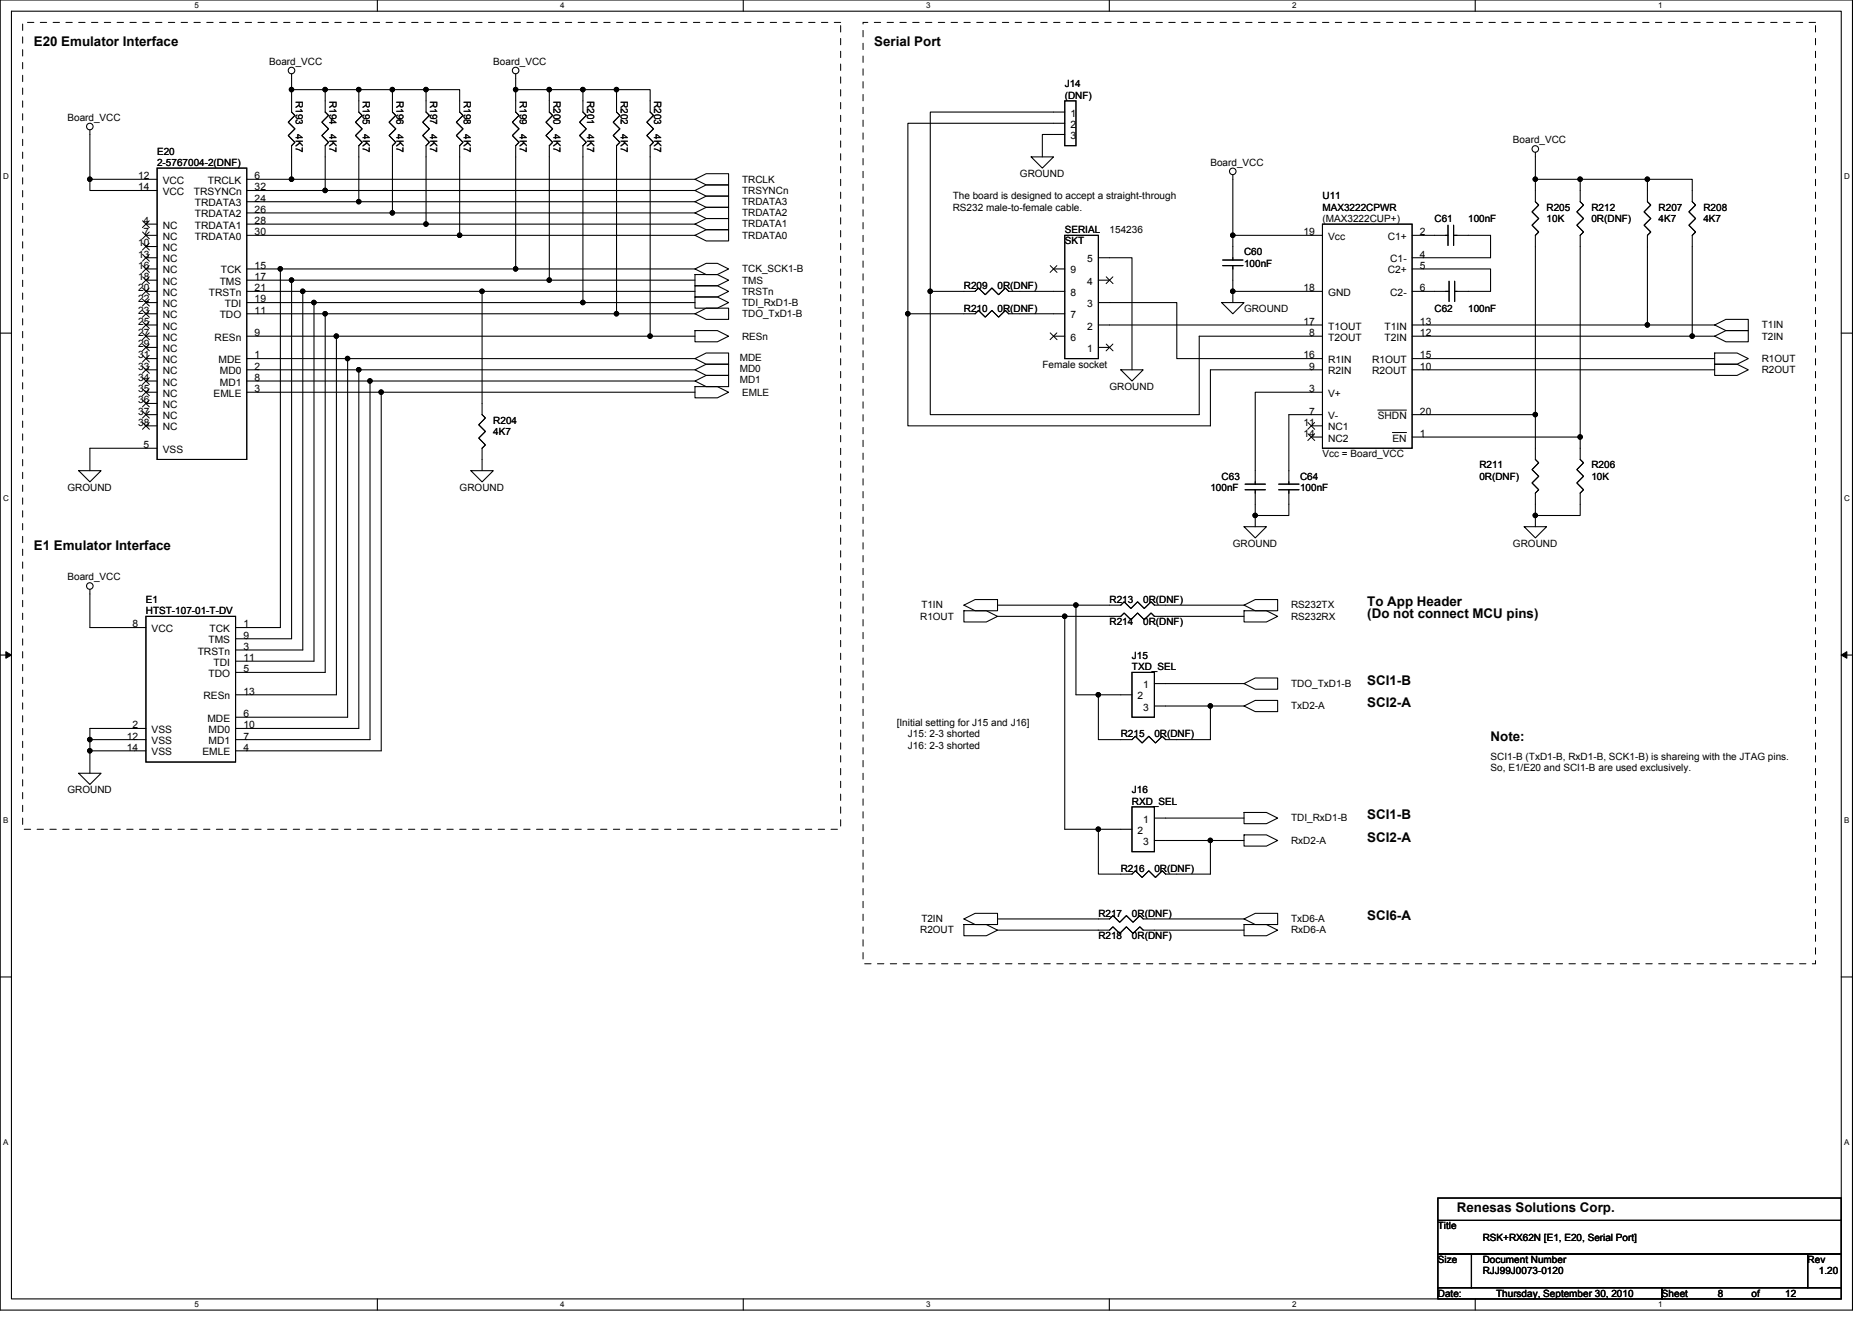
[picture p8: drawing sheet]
<svg xmlns="http://www.w3.org/2000/svg" width="297mm" height="210mm" viewBox="0 0 297 210" stroke-linecap="round" stroke-linejoin="round" font-family="sans-serif">
<path d="M0 0h293.9v207.9h-293.9zM1.8 1.8h290.4v204.3h-290.4z" fill="none" stroke="#000" stroke-width=".17"/>
<g fill="#fff">
<path d="M30.8 .2h.7v1.4h-.7z"/>
<path d="M30.8 206.3h.7v1.4h-.7z"/>
</g>
<path d="M59.9 0v1.8M59.9 206.1v1.8" fill="none" stroke="#000" stroke-width=".17"/>
<g fill="#fff">
<path d="M88.9 .2h.7v1.4h-.7z"/>
<path d="M88.9 206.3h.7v1.4h-.7z"/>
</g>
<path d="M117.9 0v1.8M117.9 206.1v1.8" fill="none" stroke="#000" stroke-width=".17"/>
<g fill="#fff">
<path d="M147 .2h.7v1.4h-.7z"/>
<path d="M147 206.3h.7v1.4h-.7z"/>
</g>
<path d="M176 0v1.8M176 206.1v1.8" fill="none" stroke="#000" stroke-width=".17"/>
<g fill="#fff">
<path d="M205 .2h.7v1.4h-.7z"/>
<path d="M205 206.3h.7v1.4h-.7z"/>
</g>
<path d="M234.1 0v1.8M234.1 206.1v1.8" fill="none" stroke="#000" stroke-width=".17"/>
<g fill="#fff">
<path d="M263.1 .2h.7v1.4h-.7z"/>
<path d="M263.1 206.3h.7v1.4h-.7z"/>
<path d="M.5 27.3h.9v1.4h-.9z"/>
<path d="M292.6 27.3h.9v1.4h-.9z"/>
<path d="M.5 78.4h.9v1.4h-.9z"/>
<path d="M292.6 78.4h.9v1.4h-.9z"/>
</g>
<path d="M0 52.9h1.8M292.2 52.9h1.7" fill="none" stroke="#000" stroke-width=".17"/>
<g fill="#fff">
<path d="M.5 129.5h.8v1.4h-.8z"/>
<path d="M292.6 129.5h.9v1.4h-.9z"/>
</g>
<path d="M0 103.9h1.8M292.2 103.9h1.7" fill="none" stroke="#000" stroke-width=".17"/>
<path d="M.9 103.4l.9 .5-.9 .5zM292.2 103.9l.8-.5v1z" fill="#000" stroke="#000" stroke-width=".16"/>
<g fill="#fff">
<path d="M.5 180.5h.8v1.4h-.8z"/>
<path d="M292.6 180.5h.9v1.4h-.9z"/>
</g>
<g fill="none" stroke="#000" stroke-width=".17">
<path d="M46.3 14.2h5.3v3.6l.5 .5-1 1.1 1 1-1 1.1 1 1.1-.5 .5v7.1h-12.4M46.3 14.2v3.6l.5 .5-1.1 1.1 1.1 1-1.1 1.1 1.1 1.1-.5 .5v5.3h-7.1M46.3 11.7v2.5M51.6 14.2h5.3M56.9 14.2h5.4M56.9 14.2v3.6l.6 .5-1.1 1.1 1.1 1-1.1 1.1 1.1 1.1-.6 .5v8.9h-17.7M62.3 14.2h5.3M62.3 14.2v3.6l.5 .5-1.1 1.1 1.1 1-1.1 1.1 1.1 1.1-.5 .5v10.7h-23.1M67.6 14.2v3.6l.5 .5-1 1.1 1 1-1 1.1 1 1.1-.5 .5v12.5h-28.4M67.6 14.2h5.3v3.6l.6 .5-1.1 1.1 1.1 1-1.1 1.1 1.1 1.1-.6 .5v14.2h-33.7M81.8 14.2v3.6l.6 .5-1.1 1.1 1.1 1-1.1 1.1 1.1 1.1-.6 .5v19.6h-37.3M81.8 14.2h5.4"/>
<path d="M81.8 11.7v2.5M87.2 14.2v3.6l.5 .5-1.1 1.1 1.1 1-1.1 1.1 1.1 1.1-.5 .5v21.3h-40.9M87.2 14.2h5.3v3.6l.5 .5-1 1.1 1 1-1 1.1 1 1.1-.5 .5v24.9h-42.7M92.5 14.2h5.3M97.8 14.2h5.4v3.6l.5 .5-1.1 1.1 1.1 1-1.1 1.1 1.1 1.1-.5 .5v30.2h-49.8M97.8 14.2v3.6l.6 .5-1.1 1.1 1.1 1-1.1 1.1 1.1 1.1-.6 .5v26.7h-46.2M168.9 16h1.8v7.1h-1.8zM168.9 17.8h-21.3v28.4h7.1l.6-.5 1 1.1 1.1-1.1 1.1 1.1 1-1.1 .6 .5h8.8M168.9 19.6h-24.8v30.2M14.3 28.4v1.8h10.6M14.3 20.6v7.8M23.2 35.6h1.7"/>
<path d="M23.2 37.3h1.7M23.2 39.1h1.7M24.9 26.7h14.3v46.2h-14.3zM24.9 28.4h-10.6M46.3 28.4h64M51.6 30.2h58.7M56.9 32h53.4M62.3 33.8h48M67.6 35.6h42.7M72.9 37.3h37.4M110.3 28.4l1.8-.8h3.5v1.7h-3.5zM110.3 30.2l1.8-.9h3.5v1.8h-3.5z"/>
<path d="M110.3 32l1.8-.9h3.5v1.8h-3.5zM110.3 33.8l1.8-.9h3.5v1.8h-3.5zM110.3 35.6l1.8-.9h3.5v1.7h-3.5zM110.3 37.3l1.8-.9h3.5v1.8h-3.5zM163.6 24.9h3.6l-1.8 1.8zM168.9 37.3h5.4v19.6h-5.4zM168.9 21.3h-3.5v3.6M195.6 37.3v4M195.6 27.7v9.6M195.6 37.3h14.2M209.8 35.6h14.3v35.5h-14.3zM224.1 37.3h5.7"/>
<path d="M229.8 35.7v3.2M230.6 37.3h5.9v3.6h-12.4M230.6 35.7v3.2M243.6 28.4v3.6l.6 .5-1.1 1.1 1.1 1.1-1.1 1 1.1 1.1-.6 .5v28.5h-19.5M243.6 24.2v4.2h7.1v3.6l.6 .5-1.1 1.1 1.1 1.1-1.1 1 1.1 1.1-.6 .5v32M250.7 28.4h10.7v3.6l.5 .5-1 1.1 1 1.1-1 1 1 1.1-.5 .5v14.3M261.4 28.4h7.1v3.6l.5 .5-1 1.1 1 1.1-1 1 1 1.1-.5 .5v16h-44.4M23.2 49.8h1.7M23.2 46.2h1.7M23.2 40.9h1.7M23.2 42.7h1.7M23.2 44.4h1.7"/>
<path d="M23.2 48h1.7M23.2 51.6h1.7M23.2 53.3h1.7M23.2 55.1h1.7M23.2 56.9h1.7M23.2 58.7h1.7M39.2 42.7h5.3v56.9h-7.1M39.2 44.4l7.1 .1v56.8h-8.9M39.2 46.2h8.8v56.9h-10.6M39.2 48h10.6M39.2 49.8h12.4M39.2 56.9h16"/>
<path d="M39.2 53.3h14.2M48 46.2h28.5M49.8 48v56.9h-12.4M51.6 49.8v56.9h-14.2M53.4 53.3v56.9h-16M55.2 56.9h55.1M55.2 56.9v56.9h-17.8M56.9 58.7h-17.7M56.9 58.7v56.9h-19.5M56.9 58.7h53.4M76.5 46.2v19.6l.5 .5-1 1.1 1 1.1-1 1 1 1.1-.5 .5v3.6M76.5 46.2h33.8"/>
<path d="M81.8 42.7h28.5M87.2 44.4h23.1M92.5 48h17.8M97.8 49.8h12.5M103.2 53.3h7.1M110.3 56.9l1.8-.9h3.5v1.8h-3.5zM110.3 58.7l1.8-.9h3.5v1.8h-3.5zM110.3 52.5h3.5l1.8 .8-1.8 .9h-3.5zM110.3 43.6h3.5l1.8 .9-1.8 .8h-3.5zM110.3 45.3h3.5l1.8 .9-1.8 .9h-3.5zM110.3 49.8l1.8-.9h3.5v1.8h-3.5zM110.3 47.1h3.5l1.8 .9-1.8 .9h-3.5z"/>
<path d="M110.3 42.7l1.8-.9h1.7l1.8 .9-1.8 .9h-1.7zM144.1 49.8h10.6l.6-.5 1 1 1.1-1 1.1 1 1-1 .6 .5h8.8M144.1 49.8v17.8h48v-8.9h17.7M147.6 46.2v19.6h42.7v-12.5h19.5M167.2 42.7h1.7M167.2 53.3h1.7M174.3 40.9h5.3v17.8M174.3 51.6h35.5M174.3 48h12.4v8.9h23.1M174.3 44.4h1.8M174.3 55.1h1.8M177.8 58.7h3.6l-1.8 1.8z"/>
<path d="M193.8 48h3.6l-1.8 1.8zM194 42.1h3.2M194 41.3h3.2M195.6 42.1v4.1M195.6 46.2v1.8M195.6 46.2h14.2M224.1 46.2h5.8M224.1 42.7h12.4v3.5h-5.7M224.1 51.6h37.3M224.1 56.9h48M229.9 44.6v3.2M230.8 44.6v3.2"/>
<path d="M261.4 51.6h10.7M268.5 53.3h3.6M272.1 51.6l1.8-.9h3.5v1.8h-3.5zM272.1 53.3l1.8-.8h3.5v1.7h-3.5zM272.1 56h3.5l1.8 .9-1.8 .9h-3.5zM272.1 57.8h3.5l1.8 .9-1.8 .9h-3.5zM272.1 58.7h-48M12.5 74.7h3.5l-1.7 1.8zM23.2 67.6h1.7M23.2 65.8h1.7M23.2 64h1.7M23.2 62.2h1.7"/>
<path d="M23.2 60.5h1.7M24.9 71.1h-10.6v3.6M39.2 60.5h19.5M58.7 60.5h51.6M58.7 60.5v56.8h-21.3M60.5 62.2v56.9h-23.1M60.5 62.2h49.8M60.5 62.2h-21.3M74.7 74.7h3.6l-1.8 1.8zM110.3 60.5l1.8-.9h3.5v1.7h-3.5zM110.3 61.3h3.5l1.8 .9-1.8 .9h-3.5zM197.6 77.7h3.2"/>
<path d="M197.6 76.8h3.2M199.2 77.7v4.1M202.9 77.7h3.2M202.9 76.8h3.2M204.5 77.7v4.1h-5.3M208.1 67.6h1.7M208.1 69.3h1.7M209.8 65.8h-5.3v11M209.8 62.2h-10.6v14.6M224.1 69.3h26.6v3.6l.6 .5-1.1 1.1 1.1 1.1-1.1 1 1.1 1.1-.6 .5v3.6h-7.1v1.8M243.6 65.8v5.3M243.6 71.1v1.8l.6 .5-1.1 1.1 1.1 1.1-1.1 1 1.1 1.1-.6 .5v3.6"/>
<path d="M14.3 93.5v6.1h8.9M23.2 97.8h14.2v23.1h-14.2zM152.9 96l1.8-.9h3.6v1.8h-3.6zM152.9 96.9h3.6l1.8 .9-1.8 .9h-3.6zM158.3 97.8h10.6M158.3 96h12.4M168.9 97.8h8.9l.6-.5 1 1 1.1-1 1.1 1 1-1 .6 .5h14.2M168.9 97.8v33.8h5.4M170.7 96v14.2h3.6M170.7 96h7.1l.6-.5 1 1 1.1-1 1.1 1 1-1 .6 .5h14.2M197.4 96l1.8-.9h3.5v1.8h-3.5zM197.4 96.9h3.6l1.7 .9-1.7 .9h-3.6z"/>
<path d="M197.4 83.6h3.6l-1.8 1.7zM199.2 81.8v1.8M241.8 83.6h3.6l-1.8 1.7zM14.3 117.3h8.9M14.3 119.1h8.9M14.3 117.3v1.8M14.3 119.1v3.6M23.2 115.6h-8.9v1.7M174.3 110.2h5.3M174.3 110.2v7.1h5.3l.5-.5 1.1 1.1 1.1-1.1 1 1.1 1.1-1.1 .6 .5h7.1v-5.3M179.6 106.7h3.6v7.1h-3.6zM183.2 108.5h14.2"/>
<path d="M183.2 112h8.9M192.1 112h5.3M197.4 108.5l1.8-.9h3.5v1.7h-3.5zM197.4 112l1.8-.9h3.5v1.8h-3.5zM12.5 122.7h3.5l-1.7 1.8zM174.3 131.6h5.3M174.3 131.6v7.1h5.3l.5-.5 1.1 1 1.1-1 1 1 1.1-1 .6 .5h7.1v-5.4M179.6 128h3.6v7.1h-3.6zM183.2 133.3h8.9M192.1 133.3h5.3M197.4 129.8h-14.2M197.4 128.9h3.6l1.7 .9-1.7 .9h-3.6z"/>
<path d="M197.4 132.5h3.6l1.7 .9-1.7 .8h-3.6zM0 155h1.8M152.9 145.8l1.8-.9h3.6v1.8h-3.6zM152.9 146.7h3.6l1.8 .9-1.8 .9h-3.6zM158.3 145.8h17.8l.5-.5 1.1 1 1-1 1.1 1 1.1-1 .5 .5h16M158.3 147.6h17.8l.5-.6 1.1 1.1 1-1.1 1.1 1.1 1.1-1.1 .5 .6h16M197.4 145.8l1.8-.9h3.5v1.8h-3.5zM197.4 146.7h3.6l1.7 .9-1.7 .9h-3.6zM292.2 155h1.7M228.2 190.1h64v3.5h-64zM228.2 193.6h64v5.4h-64zM228.2 199h5.3v5.3h-5.3z"/>
<path d="M233.5 199h53.3v5.3h-53.3zM286.8 199h5.4v5.3h-5.4zM228.2 204.3h35.5v1.8h-35.5zM263.7 204.3h28.5v1.8h-28.5z"/>
<circle cx="46.3" cy="11.2" r=".52"/>
<circle cx="81.8" cy="11.2" r=".52"/>
<circle cx="14.2" cy="20.1" r=".52"/>
<circle cx="195.6" cy="27.2" r=".52"/>
<circle cx="243.6" cy="23.6" r=".52"/>
<circle cx="14.2" cy="93" r=".52"/>
</g>
<g fill="#000" stroke="#000" stroke-width=".17">
<circle cx="46.3" cy="14.2" r=".35"/>
<circle cx="51.6" cy="14.2" r=".35"/>
<circle cx="56.9" cy="14.2" r=".35"/>
<circle cx="62.3" cy="14.2" r=".35"/>
<circle cx="67.6" cy="14.2" r=".35"/>
<circle cx="81.8" cy="14.2" r=".35"/>
<circle cx="87.1" cy="14.2" r=".35"/>
<circle cx="92.5" cy="14.2" r=".35"/>
<circle cx="97.8" cy="14.2" r=".35"/>
<circle cx="14.3" cy="28.4" r=".35"/>
<circle cx="46.3" cy="28.4" r=".35"/>
<circle cx="51.6" cy="30.2" r=".35"/>
<circle cx="56.9" cy="32" r=".35"/>
<circle cx="62.3" cy="33.8" r=".35"/>
<circle cx="67.6" cy="35.5" r=".35"/>
<circle cx="72.9" cy="37.3" r=".35"/>
<circle cx="195.6" cy="37.3" r=".35"/>
<circle cx="243.6" cy="28.4" r=".35"/>
<circle cx="250.7" cy="28.4" r=".35"/>
<circle cx="261.4" cy="28.4" r=".35"/>
<circle cx="44.5" cy="42.7" r=".35"/>
<circle cx="46.3" cy="44.4" r=".35"/>
<circle cx="48" cy="46.2" r=".35"/>
<circle cx="49.8" cy="48" r=".35"/>
<circle cx="51.6" cy="49.8" r=".35"/>
<circle cx="53.4" cy="53.3" r=".35"/>
<circle cx="55.1" cy="56.9" r=".35"/>
<circle cx="56.9" cy="58.7" r=".35"/>
<circle cx="76.5" cy="46.2" r=".35"/>
<circle cx="81.8" cy="42.7" r=".35"/>
<circle cx="87.1" cy="44.4" r=".35"/>
<circle cx="92.5" cy="48" r=".35"/>
<circle cx="97.8" cy="49.8" r=".35"/>
<circle cx="103.2" cy="53.3" r=".35"/>
<circle cx="144" cy="49.8" r=".35"/>
<circle cx="147.6" cy="46.2" r=".35"/>
<circle cx="195.6" cy="46.2" r=".35"/>
<circle cx="261.4" cy="51.5" r=".35"/>
<circle cx="268.5" cy="53.3" r=".35"/>
<circle cx="58.7" cy="60.4" r=".35"/>
<circle cx="60.5" cy="62.2" r=".35"/>
<circle cx="243.6" cy="65.8" r=".35"/>
<circle cx="250.7" cy="69.3" r=".35"/>
<circle cx="168.9" cy="97.8" r=".35"/>
<circle cx="170.7" cy="96" r=".35"/>
<circle cx="199.2" cy="81.8" r=".35"/>
<circle cx="243.6" cy="81.8" r=".35"/>
<circle cx="14.3" cy="117.3" r=".35"/>
<circle cx="14.3" cy="119.1" r=".35"/>
<circle cx="174.3" cy="110.2" r=".35"/>
<circle cx="192.1" cy="112" r=".35"/>
<circle cx="174.3" cy="131.6" r=".35"/>
<circle cx="192.1" cy="133.3" r=".35"/>
</g>
<path d="M3.6 3.6h129.8v128h-129.8zM136.9 3.6h151.2v149.3h-151.2z" fill="none" stroke="#000" stroke-width=".16" stroke-dasharray="1 1 1 1 1 1 1 1"/>
<g fill="none" stroke="#000" stroke-width=".16">
<path d="M22.6 35l1.1 1.1M22.6 36.8l1.1 1.1M22.6 38.6l1.1 1.1M23.7 35l-1.1 1.1M23.7 36.8l-1.1 1.1M23.7 38.6l-1.1 1.1M22.6 40.4l1.1 1M22.6 42.1l1.1 1.1M22.6 43.9l1.1 1.1M22.6 45.7l1.1 1.1M22.6 47.5l1.1 1.1M22.6 49.3l1.1 1"/>
<path d="M22.6 51l1.1 1.1M22.6 52.8l1.1 1.1M22.6 54.6l1.1 1.1M22.6 56.4l1.1 1M22.6 58.1l1.1 1.1M22.6 59.9l1.1 1.1M23.7 40.4l-1.1 1M23.7 42.1l-1.1 1.1M23.7 43.9l-1.1 1.1M23.7 45.7l-1.1 1.1M23.7 47.5l-1.1 1.1M23.7 49.3l-1.1 1"/>
<path d="M23.7 51l-1.1 1.1M23.7 52.8l-1.1 1.1M23.7 54.6l-1.1 1.1M23.7 56.4l-1.1 1M23.7 58.1l-1.1 1.1M23.7 59.9l-1.1 1.1M166.6 52.8l1.1 1.1M166.6 42.1l1.1 1.1M167.7 52.8l-1.1 1.1M167.7 42.1l-1.1 1.1M175.5 54.6l1.1 1.1M175.5 43.9l1.1 1.1"/>
<path d="M176.6 54.6l-1.1 1.1M176.6 43.9l-1.1 1.1M22.6 67l1.1 1.1M22.6 65.3l1.1 1M22.6 63.5l1.1 1.1M22.6 61.7l1.1 1.1M23.7 67l-1.1 1.1M23.7 65.3l-1.1 1M23.7 63.5l-1.1 1.1M23.7 61.7l-1.1 1.1M207.5 67l1.1 1.1M207.5 68.8l1.1 1.1"/>
<path d="M208.6 67l-1.1 1.1M208.6 68.8l-1.1 1.1M218.6 65.1h4.6M220.9 68.6h2.3"/>
</g>
<g font-size="2.1">
<text x="5.4" y="7.3">E20 Emulator Interface</text>
<text x="138.7" y="7.3">Serial Port</text>
<text x="5.4" y="87.3">E1 Emulator Interface</text>
<text x="217" y="96.2">To App Header</text>
<text x="217" y="98">(Do not connect MCU pins)</text>
<text x="217" y="108.6">SCI1-B</text>
<text x="217" y="112.2">SCI2-A</text>
<text x="236.5" y="117.5">Note:</text>
<text x="217" y="130">SCI1-B</text>
<text x="217" y="133.5">SCI2-A</text>
<text x="217" y="146">SCI6-A</text>
<text x="231.2" y="192.2">Renesas Solutions Corp.</text>
</g>
<g font-size="1.6">
<text x="42.7" y="10.3">Board_VCC</text>
<text x="78.3" y="10.3">Board_VCC</text>
<text x="46.9" y="16" transform="rotate(90 46.9 16)">R193</text>
<text x="52.3" y="16" transform="rotate(90 52.3 16)">R194</text>
<text x="57.6" y="16" transform="rotate(90 57.6 16)">R195</text>
<text x="62.9" y="16" transform="rotate(90 62.9 16)">R196</text>
<text x="68.3" y="16" transform="rotate(90 68.3 16)">R197</text>
<text x="73.6" y="16" transform="rotate(90 73.6 16)">R198</text>
<text x="82.5" y="16" transform="rotate(90 82.5 16)">R199</text>
<text x="87.8" y="16" transform="rotate(90 87.8 16)">R200</text>
<text x="93.2" y="16" transform="rotate(90 93.2 16)">R201</text>
<text x="98.5" y="16" transform="rotate(90 98.5 16)">R202</text>
<text x="103.8" y="16" transform="rotate(90 103.8 16)">R203</text>
<text x="168.9" y="13.9">J14</text>
<text x="168.9" y="15.6">(DNF)</text>
<text x="10.7" y="19.2">Board_VCC</text>
<text x="46.9" y="21.3" transform="rotate(90 46.9 21.3)">4K7</text>
<text x="52.3" y="21.3" transform="rotate(90 52.3 21.3)">4K7</text>
<text x="57.6" y="21.3" transform="rotate(90 57.6 21.3)">4K7</text>
<text x="62.9" y="21.3" transform="rotate(90 62.9 21.3)">4K7</text>
<text x="68.3" y="21.3" transform="rotate(90 68.3 21.3)">4K7</text>
<text x="73.6" y="21.3" transform="rotate(90 73.6 21.3)">4K7</text>
<text x="82.5" y="21.3" transform="rotate(90 82.5 21.3)">4K7</text>
<text x="87.8" y="21.3" transform="rotate(90 87.8 21.3)">4K7</text>
<text x="93.2" y="21.3" transform="rotate(90 93.2 21.3)">4K7</text>
<text x="98.5" y="21.3" transform="rotate(90 98.5 21.3)">4K7</text>
<text x="103.8" y="21.3" transform="rotate(90 103.8 21.3)">4K7</text>
<text x="169.8" y="18.5">1</text>
<text x="169.8" y="20.3">2</text>
<text x="169.8" y="22.1">3</text>
<text x="240.1" y="22.8">Board_VCC</text>
<text x="21.9" y="28.4">12</text>
<text x="24.9" y="24.5">E20</text>
<text x="24.9" y="26.3">2-5767004-2(DNF)</text>
<text x="25.8" y="29.2">VCC</text>
<text x="33" y="29.2">TRCLK</text>
<text x="40.4" y="28.4">6</text>
<text x="117.7" y="29">TRCLK</text>
<text x="161.8" y="28.1">GROUND</text>
<text x="192.1" y="26.3">Board_VCC</text>
<text x="21.9" y="30.2">14</text>
<text x="22.8" y="35.5">4</text>
<text x="25.8" y="30.9">VCC</text>
<text x="30.8" y="30.9">TRSYNCn</text>
<text x="30.9" y="32.7">TRDATA3</text>
<text x="30.9" y="34.5">TRDATA2</text>
<text x="40.4" y="32">24</text>
<text x="40.4" y="33.8">26</text>
<text x="40.4" y="35.5">28</text>
<text x="40.4" y="30.2">32</text>
<text x="117.7" y="30.8">TRSYNCn</text>
<text x="117.7" y="32.5">TRDATA3</text>
<text x="117.7" y="34.3">TRDATA2</text>
<text x="151.2" y="31.6">The board is designed to accept a straight-through</text>
<text x="151.2" y="33.4">RS232 male-to-female cable.</text>
<text x="209.8" y="35.2">(MAX3222CUP+)</text>
<text x="209.8" y="31.6">U11</text>
<text x="209.8" y="33.4">MAX3222CPWR</text>
<text x="227.6" y="35.2">C61</text>
<text x="233" y="35.2">100nF</text>
<text x="245.4" y="33.4">R205</text>
<text x="245.4" y="35.2">10K</text>
<text x="252.5" y="33.4">R212</text>
<text x="252.5" y="35.2">0R(DNF)</text>
<text x="263.2" y="33.4">R207</text>
<text x="263.2" y="35.2">4K7</text>
<text x="270.3" y="33.4">R208</text>
<text x="270.3" y="35.2">4K7</text>
<text x="21.9" y="39.1">10</text>
<text x="21.9" y="40.9">13</text>
<text x="22.8" y="37.3">7</text>
<text x="25.8" y="36.3">NC</text>
<text x="25.8" y="38.1">NC</text>
<text x="25.8" y="39.8">NC</text>
<text x="25.8" y="41.6">NC</text>
<text x="30.9" y="36.3">TRDATA1</text>
<text x="30.9" y="38.1">TRDATA0</text>
<text x="40.4" y="37.3">30</text>
<text x="117.7" y="36.1">TRDATA1</text>
<text x="117.7" y="37.9">TRDATA0</text>
<text x="168.9" y="38.8">SKT</text>
<text x="168.9" y="37">SERIAL</text>
<text x="172.5" y="41.6">5</text>
<text x="176.1" y="37">154236</text>
<text x="197.4" y="40.5">C60</text>
<text x="206.8" y="37.3">19</text>
<text x="210.7" y="38.1">Vcc</text>
<text x="220.2" y="38.1">C1+</text>
<text x="220.6" y="41.6">C1-</text>
<text x="225.3" y="40.9">4</text>
<text x="225.3" y="37.3">2</text>
<text x="21.9" y="42.7">16</text>
<text x="21.9" y="44.4">18</text>
<text x="21.9" y="46.2">20</text>
<text x="21.9" y="48">22</text>
<text x="25.8" y="43.4">NC</text>
<text x="25.8" y="45.2">NC</text>
<text x="25.8" y="46.9">NC</text>
<text x="33.1" y="46.9">TRSTn</text>
<text x="34.9" y="45.2">TMS</text>
<text x="35" y="43.4">TCK</text>
<text x="40.4" y="48">19</text>
<text x="40.4" y="46.2">21</text>
<text x="40.4" y="42.7">15</text>
<text x="40.4" y="44.4">17</text>
<text x="117.7" y="45">TMS</text>
<text x="117.7" y="46.8">TRSTn</text>
<text x="117.7" y="43.2">TCK_SCK1-B</text>
<text x="152.9" y="45.9">R209</text>
<text x="158.3" y="45.9">0R(DNF)</text>
<text x="169.8" y="46.9">8</text>
<text x="169.8" y="43.4">9</text>
<text x="172.5" y="45.2">4</text>
<text x="197.4" y="42.3">100nF</text>
<text x="206.8" y="46.2">18</text>
<text x="210.7" y="46.9">GND</text>
<text x="220.2" y="43.4">C2+</text>
<text x="220.6" y="46.9">C2-</text>
<text x="225.3" y="46.2">6</text>
<text x="225.3" y="42.7">5</text>
<text x="21.9" y="49.8">23</text>
<text x="21.9" y="51.5">25</text>
<text x="21.9" y="53.3">27</text>
<text x="25.8" y="48.7">NC</text>
<text x="25.8" y="50.5">NC</text>
<text x="25.8" y="52.3">NC</text>
<text x="34.9" y="50.5">TDO</text>
<text x="35.7" y="48.7">TDI</text>
<text x="40.4" y="53.3">9</text>
<text x="40.4" y="49.8">11</text>
<text x="117.7" y="53.9">RESn</text>
<text x="117.7" y="50.3">TDO_TxD1-B</text>
<text x="117.7" y="48.5">TDI_RxD1-B</text>
<text x="152.9" y="49.4">R210</text>
<text x="158.3" y="49.4">0R(DNF)</text>
<text x="169.8" y="50.5">7</text>
<text x="172.5" y="52.3">2</text>
<text x="172.5" y="48.7">3</text>
<text x="197.4" y="49.4">GROUND</text>
<text x="206.8" y="51.5">17</text>
<text x="207.7" y="53.3">8</text>
<text x="210.7" y="52.3">T1OUT</text>
<text x="219.7" y="52.3">T1IN</text>
<text x="225.3" y="51.5">13</text>
<text x="225.3" y="53.3">12</text>
<text x="227.6" y="49.4">C62</text>
<text x="233" y="49.4">100nF</text>
<text x="279.5" y="52.1">T1IN</text>
<text x="279.5" y="53.9">T2IN</text>
<text x="21.9" y="55.1">29</text>
<text x="21.9" y="56.9">31</text>
<text x="21.9" y="58.7">33</text>
<text x="25.8" y="54.1">NC</text>
<text x="25.8" y="55.8">NC</text>
<text x="25.8" y="57.6">NC</text>
<text x="25.8" y="59.4">NC</text>
<text x="34.1" y="54.1">RESn</text>
<text x="34.7" y="57.6">MDE</text>
<text x="34.9" y="59.4">MD0</text>
<text x="40.4" y="56.9">1</text>
<text x="40.4" y="58.7">2</text>
<text x="117.4" y="57.3">MDE</text>
<text x="117.4" y="59">MD0</text>
<text x="165.4" y="58.3">Female socket</text>
<text x="169.8" y="54.1">6</text>
<text x="172.5" y="55.8">1</text>
<text x="206.8" y="56.9">16</text>
<text x="207.7" y="58.7">9</text>
<text x="210.7" y="54.1">T2OUT</text>
<text x="210.7" y="57.6">R1IN</text>
<text x="210.7" y="59.4">R2IN</text>
<text x="217.7" y="57.6">R1OUT</text>
<text x="217.7" y="59.4">R2OUT</text>
<text x="219.7" y="54.1">T2IN</text>
<text x="225.3" y="56.9">15</text>
<text x="225.3" y="58.7">10</text>
<text x="279.5" y="57.4">R1OUT</text>
<text x="279.5" y="59.2">R2OUT</text>
<text x="21.9" y="65.8">37</text>
<text x="21.9" y="64">36</text>
<text x="21.9" y="62.2">35</text>
<text x="21.9" y="60.4">34</text>
<text x="25.8" y="64.7">NC</text>
<text x="25.8" y="62.9">NC</text>
<text x="25.8" y="61.2">NC</text>
<text x="33.9" y="62.9">EMLE</text>
<text x="34.9" y="61.2">MD1</text>
<text x="40.4" y="62.2">3</text>
<text x="40.4" y="60.4">8</text>
<text x="117.4" y="60.8">MD1</text>
<text x="117.7" y="62.8">EMLE</text>
<text x="176.1" y="61.9">GROUND</text>
<text x="207.7" y="62.2">3</text>
<text x="207.7" y="65.8">7</text>
<text x="210.7" y="62.9">V+</text>
<text x="225.3" y="65.8">20</text>
<text x="21.9" y="67.5">38</text>
<text x="22.8" y="71.1">5</text>
<text x="25.8" y="71.8">VSS</text>
<text x="25.8" y="68.3">NC</text>
<text x="25.8" y="66.5">NC</text>
<text x="78.3" y="67.2">R204</text>
<text x="78.3" y="69">4K7</text>
<text x="206.8" y="67.5">11</text>
<text x="206.8" y="69.3">14</text>
<text x="210.7" y="66.5">V-</text>
<text x="210.7" y="68.3">NC1</text>
<text x="210.7" y="70.1">NC2</text>
<text x="218.6" y="66.5">SHDN</text>
<text x="220.9" y="70.1">EN</text>
<text x="225.3" y="69.3">1</text>
<text x="10.7" y="77.9">GROUND</text>
<text x="72.9" y="77.9">GROUND</text>
<text x="192.1" y="77.9">100nF</text>
<text x="193.8" y="76.1">C63</text>
<text x="206.3" y="76.1">C64</text>
<text x="206.3" y="77.9">100nF</text>
<text x="209.8" y="72.5">Vcc = Board_VCC</text>
<text x="234.7" y="74.3">R211</text>
<text x="234.7" y="76.1">0R(DNF)</text>
<text x="252.5" y="74.3">R206</text>
<text x="252.5" y="76.1">10K</text>
<text x="195.6" y="86.8">GROUND</text>
<text x="240.1" y="86.8">GROUND</text>
<text x="10.7" y="92.1">Board_VCC</text>
<text x="23.2" y="95.7">E1</text>
<text x="176.1" y="95.7">R213</text>
<text x="181.4" y="95.7">0R(DNF)</text>
<text x="21" y="99.5">8</text>
<text x="23.2" y="97.4">HTST-107-01-T-DV</text>
<text x="24" y="100.3">VCC</text>
<text x="33.2" y="100.3">TCK</text>
<text x="38.6" y="99.5">1</text>
<text x="38.6" y="101.3">9</text>
<text x="146" y="98.3">R1OUT</text>
<text x="146.2" y="96.5">T1IN</text>
<text x="176.1" y="99.2">R214</text>
<text x="181.4" y="99.2">0R(DNF)</text>
<text x="204.9" y="96.5">RS232TX</text>
<text x="204.9" y="98.3">RS232RX</text>
<text x="31.4" y="103.8">TRSTn</text>
<text x="33.1" y="107.4">TDO</text>
<text x="33.1" y="102.1">TMS</text>
<text x="33.9" y="105.6">TDI</text>
<text x="38.6" y="104.9">11</text>
<text x="38.6" y="103.1">3</text>
<text x="38.6" y="106.7">5</text>
<text x="179.6" y="104.5">J15</text>
<text x="179.6" y="106.3">TXD_SEL</text>
<text x="32.3" y="111">RESn</text>
<text x="38.6" y="110.2">13</text>
<text x="38.6" y="113.8">6</text>
<text x="180.5" y="111">2</text>
<text x="181.4" y="109.2">1</text>
<text x="181.4" y="112.7">3</text>
<text x="204.9" y="109">TDO_TxD1-B</text>
<text x="204.9" y="112.5">TxD2-A</text>
<text x="20.1" y="117.3">12</text>
<text x="20.1" y="119.1">14</text>
<text x="21" y="115.5">2</text>
<text x="24" y="116.3">VSS</text>
<text x="24" y="118.1">VSS</text>
<text x="24" y="119.8">VSS</text>
<text x="32.1" y="119.8">EMLE</text>
<text x="32.9" y="114.5">MDE</text>
<text x="33.1" y="118.1">MD1</text>
<text x="33.1" y="116.3">MD0</text>
<text x="38.6" y="119.1">4</text>
<text x="38.6" y="117.3">7</text>
<text x="38.6" y="115.5">10</text>
<text x="142.3" y="115.2">[Initial setting for J15 and J16]</text>
<text x="144.1" y="117">J15: 2-3 shorted</text>
<text x="144.1" y="118.8">J16: 2-3 shorted</text>
<text x="177.8" y="117">R215</text>
<text x="183.2" y="117">0R(DNF)</text>
<text x="10.7" y="125.9">GROUND</text>
<text x="179.6" y="125.9">J16</text>
<text x="236.5" y="120.5">SCI1-B (TxD1-B, RxD1-B, SCK1-B) is shareing with the JTAG pins.</text>
<text x="236.5" y="122.3">So, E1/E20 and SCI1-B are used exclusively.</text>
<text x="179.6" y="127.7">RXD_SEL</text>
<text x="181.4" y="130.5">1</text>
<text x="204.9" y="130.3">TDI_RxD1-B</text>
<text x="180.5" y="132.3">2</text>
<text x="181.4" y="134.1">3</text>
<text x="204.9" y="133.9">RxD2-A</text>
<text x="177.8" y="138.3">R216</text>
<text x="183.2" y="138.3">0R(DNF)</text>
<text x="146" y="148.1">R2OUT</text>
<text x="146.2" y="146.3">T2IN</text>
<text x="174.3" y="149">R218</text>
<text x="174.3" y="145.4">R217</text>
<text x="179.6" y="149">0R(DNF)</text>
<text x="179.6" y="145.4">0R(DNF)</text>
<text x="204.9" y="146.3">TxD6-A</text>
<text x="204.9" y="148.1">RxD6-A</text>
<text x="228.2" y="195.1">Title</text>
<text x="235.3" y="196.8">RSK+RX62N [E1, E20, Serial Port]</text>
<text x="228.2" y="200.4">Size</text>
<text x="235.3" y="200.4">Document Number</text>
<text x="235.3" y="202.2">RJJ99J0073-0120</text>
<text x="286.8" y="200.4">Rev</text>
<text x="288.6" y="202.2">1.20</text>
<text x="228.2" y="205.7">Date:</text>
<text x="237.4" y="205.7">Thursday, September 30, 2010</text>
<text x="263.7" y="205.7">Sheet</text>
<text x="272.6" y="205.7">8</text>
<text x="277.9" y="205.7">of</text>
<text x="283.3" y="205.7">12</text>
</g>
<g font-size="1.3">
<text x="30.8" y="1.3">5</text>
<text x="88.9" y="1.3">4</text>
<text x="147" y="1.3">3</text>
<text x="205" y="1.3">2</text>
<text x="263.1" y="1.3">1</text>
<text x=".5" y="28.4">D</text>
<text x="292.6" y="28.4">D</text>
<text x=".5" y="79.5">C</text>
<text x="292.6" y="79.5">C</text>
<text x=".5" y="130.6">B</text>
<text x="292.6" y="130.6">B</text>
<text x=".5" y="181.7">A</text>
<text x="292.6" y="181.7">A</text>
<text x="30.8" y="207.4">5</text>
<text x="88.9" y="207.4">4</text>
<text x="147" y="207.4">3</text>
<text x="205" y="207.4">2</text>
<text x="263.1" y="207.4">1</text>
</g>
</svg>
